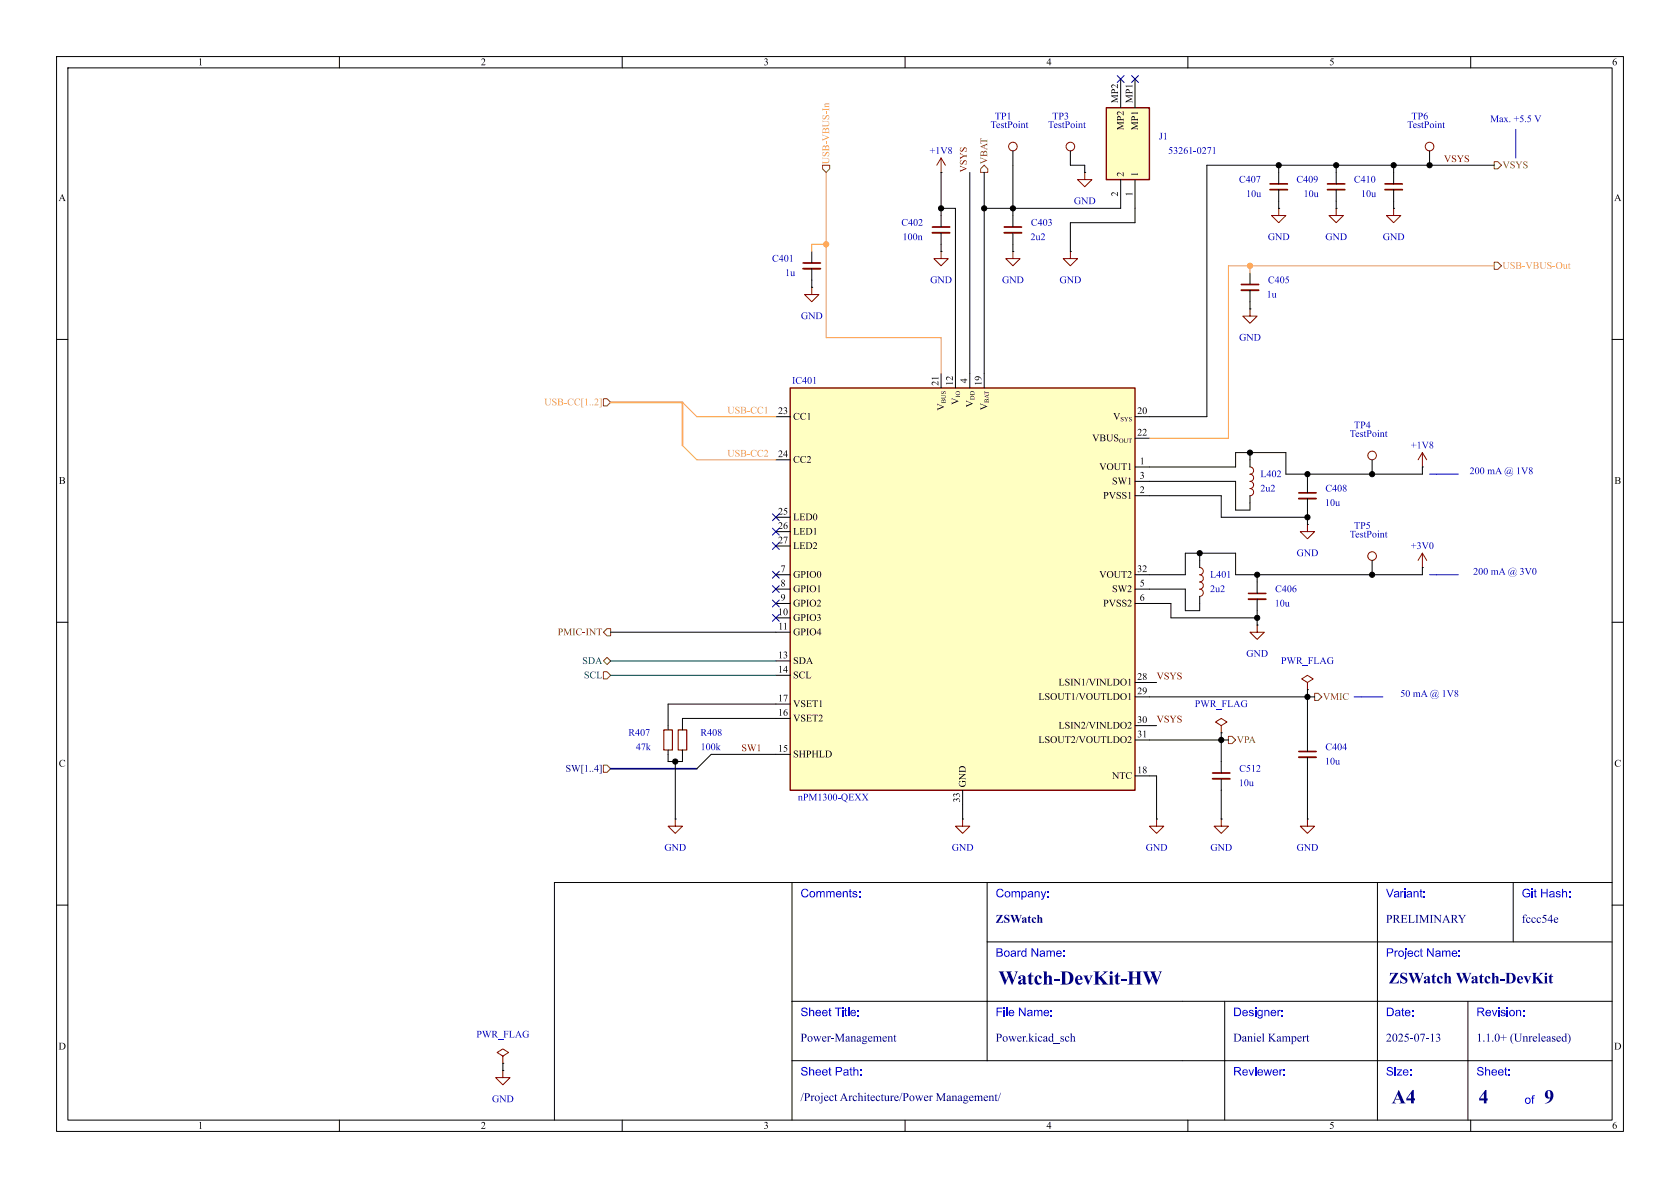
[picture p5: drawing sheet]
<svg xmlns="http://www.w3.org/2000/svg" width="297mm" height="210mm" viewBox="0 0 297 210" stroke-linecap="round" stroke-linejoin="round" font-family="sans-serif">
<g fill="none" stroke="#000" stroke-width=".18">
<path d="M10 10h277v190h-277zM12 12h273v186h-273zM60 10v2M110 10v2M160 10v2M210 10v2M260 10v2M166.4 38.1v2M236.2 36.8h.1M246.4 36.8h.1M246.4 30.5v2M246.4 33.5v2.1"/>
<path d="M252.7 26.7v2.5M166.4 41.1v2.1M10 60h2M285 60h2M10 110h2M251.5 100.3h.1M285 110h2M120.6 128.3v.7M120.6 132.6v.8M140 156v42M174.5 156v31.5M243.5 156v42"/>
<path d="M267.5 156v10.5M285 156h-187v42M10 160h2M140 177h145M174.5 166.5h110.5M216.5 177v21M259.5 177v21M285 160h2M60 198v2M110 198v2M140 187.5h145M160 198v2"/>
<path d="M210 198v2M260 198v2"/>
</g>
<path d="M244.9 32.5h3M164.8 40.1h3.1" fill="none" stroke="#840000" stroke-width=".3"/>
<path d="M244.9 33.5h3M164.8 41.1h3.1" fill="none" stroke="#840000" stroke-width=".33"/>
<g fill="none" stroke="#840000" stroke-width=".18">
<path d="M236.2 36.8v1.3h1.3l-1.3 1.3-1.3-1.3h1.3M246.4 36.8v1.3h1.2l-1.2 1.3-1.3-1.3h1.3M251.5 97.8l-.8 1.3M251.5 97.8l.7 1.3M251.5 97.8v2.5"/>
<circle cx="252.7" cy="25.9" r=".76"/>
</g>
<path d="M119.9 129h1.5v3.6h-1.5z" fill="none" stroke="#840000" stroke-width=".2"/>
<path d="M195.6 19.1h7.6v12.7h-7.6z" fill="#ffffc2"/>
<path d="M195.6 19.1h7.6v12.7h-7.6z" fill="none" stroke="#840000" stroke-width=".25"/>
<g fill="none" stroke="#000" stroke-width=".18">
<path d="M198.1 14v5.1M200.7 14v5.1M166.4 30.5h.1M179.1 26.7v2.5M179.1 38.1v2M189.2 26.7v2.5M191.8 30.5h.1M198.1 31.8v5M200.7 31.8v5M226.1 36.8h.1M236.2 30.5v2M236.2 33.5v2.1"/>
<path d="M143.5 50.8h.1M143.5 44.5v2M143.5 47.5v2M166.4 44.5h.1M179.1 44.5h.1M179.1 41.1v2.1M189.2 44.5h.1M221 81.3v1.3M221 87.6v1.3M231.1 92.7h.1M231.1 85.1v2M231.1 88.1v2.1"/>
<path d="M242.6 81.3v2.5M242.6 99.1v2.5M251.5 82.6h.1M222.2 110.5h.1M222.2 102.9v2M222.2 105.9v2.1M118.1 128.3v.7M118.1 132.6v.8M215.9 129.5h.1M215.9 134.6v2.1M215.9 137.7v2M231.1 121.9h.1"/>
<path d="M231.1 130.8v2M231.1 133.9v2M215.9 144.8h.1M231.1 144.8h.1"/>
</g>
<g fill="none" stroke="#840000" stroke-width=".18">
<path d="M166.4 27.9l-.8 1.3M166.4 27.9l.7 1.3M166.4 27.9v2.6M191.8 30.5v1.3h1.2l-1.2 1.2-1.3-1.2h1.3M226.1 36.8v1.3h1.2l-1.2 1.3-1.3-1.3h1.3M143.5 50.8v1.3h1.3l-1.3 1.2-1.3-1.2h1.3M166.4 44.5v1.2h1.2l-1.2 1.3-1.3-1.3h1.3M179.1 44.5v1.2h1.2l-1.2 1.3-1.3-1.3h1.3M189.2 44.5v1.2h1.3l-1.3 1.3-1.2-1.3h1.2M221 82.6a.64 .64 0 0 1 .6 .6 .64 .64 0 0 1-.6 .6 .64 .64 0 0 1 .6 .7 .64 .64 0 0 1-.6 .6 .64 .64 0 0 1 .6 .6 .64 .64 0 0 1-.6 .7 .64 .64 0 0 1 .6 .6 .64 .64 0 0 1-.6 .6M231.1 92.7v1.3h1.3l-1.3 1.3-1.2-1.3h1.2M251.5 80l-.8 1.3"/>
<path d="M251.5 80l.7 1.3M251.5 80v2.6M222.2 110.5v1.3h1.3l-1.3 1.2-1.2-1.2h1.2M215.9 128.3l1-.7-1-.6-1 .6 1 .7v1.2M231.1 120.7l1.1-.7-1.1-.6-1 .6 1 .7v1.2M215.9 144.8v1.3h1.3l-1.3 1.2-1.3-1.2h1.3M231.1 144.8v1.3h1.3l-1.3 1.2-1.2-1.2h1.2"/>
<circle cx="179.1" cy="25.9" r=".76"/>
<circle cx="189.2" cy="25.9" r=".76"/>
<circle cx="242.6" cy="98.3" r=".76"/>
<circle cx="242.6" cy="80.5" r=".76"/>
</g>
<path d="M234.7 32.5h3M142 46.5h3M177.5 40.1h3.1M229.6 87.1h3.1M220.7 104.9h3.1M214.4 136.7h3M229.6 132.8h3.1" fill="none" stroke="#840000" stroke-width=".3"/>
<path d="M234.7 33.5h3M142 47.5h3M177.5 41.1h3.1M229.6 88.1h3.1M220.7 105.9h3.1M214.4 137.7h3M229.6 133.9h3.1" fill="none" stroke="#840000" stroke-width=".33"/>
<path d="M117.3 129h1.6v3.6h-1.6z" fill="none" stroke="#840000" stroke-width=".2"/>
<path d="M139.7 68.6h61v71.1h-61z" fill="#ffffc2"/>
<path d="M139.7 68.6h61v71.1h-61z" fill="none" stroke="#840000" stroke-width=".25"/>
<g fill="none" stroke="#000" stroke-width=".18">
<path d="M166.4 36.8h2.5v29.2M166.4 30.5v7.6M171.4 30.5v35.5M174 30.5v35.5M174 36.8h24.1M179.1 29.2v8.9M189.2 29.2h2.6v1.3M200.7 36.8v2.6h-11.5v5.1M226.1 29.2v3.3M226.1 33.5v3.3M236.2 29.2v1.3M236.2 35.6v1.2"/>
<path d="M246.4 29.2v1.3M246.4 35.6v1.2M264.2 29.2h-50.8v44.5h-10.2M143.5 49.5v1.3M166.4 43.2v1.3M179.1 43.2v1.3M221 54.6h.1M221 48.3v2M221 51.3v3.3M200.7 82.6h17.7v-2.6h8.9v3.8h24.2v-1.2M200.7 85.1h17.7v5.1h2.6v-1.3M200.7 87.6h15.2v3.8h15.2"/>
<path d="M212.1 97.8v2.5M221 80v1.3M231.1 83.8v1.3M231.1 90.2v2.5M107.9 111.8h29.3M137.2 101.6h2.5M137.2 104.1h2.5M137.2 106.7h2.5M200.7 104.1h8.8v3.9h2.6v-2.6M200.7 106.7h6.3v2.5h15.2M222.2 101.6v1.3M222.2 108v2.5"/>
<path d="M251.5 100.3v1.3h-33.1v-3.8h-8.9v3.8h-6.3M118.1 133.4v1.2h2.5v-1.2M119.4 134.6v10.2M137.2 124.5h-19.1v3.8M137.2 127h-16.6v1.3M137.2 133.4h-11.5l-2.5 2.5M203.2 123.2h29.2M203.2 130.8h14M203.2 128.3h1.3M203.2 120.7h1.3M203.2 137.2h1.3v7.6M215.9 129.5v5.1"/>
<path d="M215.9 139.7v5.1M231.1 121.9v8.9M231.1 135.9v8.9M119.4 144.8h.1M170.2 144.8h.1M170.2 142.2v2.6M204.5 144.8h.1M88.9 188h.1M88.9 189.2h.1M88.9 188v1.2"/>
</g>
<g fill="#000">
<path d="M165.7 71.3l1.2 .6-1.2 .7v-.5l.2 .1 .7-.3-.7-.3-.2 .1zM166.4 69.2h.3l-.2 .2v.2l.2-.1a.28 .28 0 0 1 .3-.4 .28 .28 0 0 1 .2 .5h-.3a.18 .18 0 0 0 .3-.2 .18 .18 0 0 0-.3-.1l-.1 .1a.24 .24 0 0 1-.3 .2 .24 .24 0 0 1-.1-.4zM166.4 69.7l.5 .1a.3 .3 0 0 1 .3 .3 .3 .3 0 0 1-.3 .3l-.5 .1v-.3l.2 .1 .5-.1a.23 .23 0 0 0 0-.2 .23 .23 0 0 0-.2-.1l-.5 .1zM166.5 70.7l.3 .1 .1-.2a.23 .23 0 0 1 .2 .1 .23 .23 0 0 1 .1 .2v.4l-.2-.1h-.5l-.1 .1v-.3l.1 .1 .6-.1-.1-.3-.2 .3-.2-.2-.2 .2zM168.3 70.3l1.2 .6-1.2 .7v-.5l.1 .1 .8-.3-.8-.3-.1 .1zM169.1 69.2a.39 .39 0 0 1 .6 .1 .39 .39 0 0 1-.3 .6 .39 .39 0 0 1-.4-.4 .34 .34 0 0 0 .4 .3 .34 .34 0 0 0 .2-.5h-.4l-.2 .2zM169 69.9l.1 .1h.5l.1-.1v.4l-.1-.1h-.6v.1zM173.3 71.3l1.2 .6-1.2 .6v-.5l.2 .1 .8-.3-.8-.3-.2 .1zM174 69.1h.2l-.1 .3h.6l.1-.1v.3l-.1-.1h-.6l.1 .2h-.2zM174.1 70.6l.3 .1 .1-.1a.23 .23 0 0 1 .3 0 .23 .23 0 0 1 0 .3v.3l-.1-.1h-.6l-.1 .1v-.3l.1 .1 .7-.1-.2-.2-.2 .2-.2-.2-.2 .2zM174 70.1l.8-.4v.3h-.3v.2h.3v.3l-.7-.4 .4 .1v-.2zM196.8 73h.5l-.1 .2 .3 .7 .3-.7-.1-.2h.3l-.5 1.2z"/>
<path d="M198.2 73.8l.4-.1v.3l-.2-.3-.2 .1 .1 .2a.28 .28 0 0 1 .3 .3 .28 .28 0 0 1-.4 .2v-.3a.18 .18 0 0 0 .1 .3 .18 .18 0 0 0 .2-.3l-.3-.2zM198.7 73.7h.3l-.1 .1 .2 .3 .2-.3-.1-.1h.3l-.3 .5 .1 .3h-.4l.2-.3zM199.7 73.8l.3-.1v.3l-.2-.3-.1 .1 .1 .2a.28 .28 0 0 1 .3 .3 .28 .28 0 0 1-.5 .2v-.3a.18 .18 0 0 0 .2 .3 .18 .18 0 0 0 .1-.3l-.3-.2z"/>
</g>
<path d="M221 54.6v1.3h1.2l-1.2 1.3-1.3-1.3h1.3M212.1 100.3a.64 .64 0 0 1 .6 .7 .64 .64 0 0 1-.6 .6 .64 .64 0 0 1 .6 .6 .64 .64 0 0 1-.6 .7 .64 .64 0 0 1 .6 .6 .64 .64 0 0 1-.6 .6M212.1 104.1a.64 .64 0 0 1 .6 .7 .64 .64 0 0 1-.6 .6M119.4 144.8v1.3h1.2l-1.2 1.2-1.3-1.2h1.3M170.2 144.8v1.3h1.2l-1.2 1.2-1.3-1.2h1.3M204.5 144.8v1.3h1.2l-1.2 1.2-1.3-1.2h1.3M88.9 186.7l1-.6-1-.7-1 .7 1 .6v1.3M88.9 189.2v1.3h1.3l-1.3 1.3-1.3-1.3h1.3" fill="none" stroke="#840000" stroke-width=".18"/>
<path d="M224.5 32.5h3.1M219.5 50.3h3" fill="none" stroke="#840000" stroke-width=".3"/>
<path d="M224.5 33.5h3.1M219.5 51.3h3" fill="none" stroke="#840000" stroke-width=".33"/>
<path d="M145.4 29.2h1.3v.6l-.7 .7-.6-.7zM174 29.2l.6 .6v.7h-1.2v-.7zM264.2 28.6h.6l.6 .6-.6 .6h-.6zM264.2 46.4h.6l.6 .6-.6 .6h-.6zM106.7 70.5h.6l.6 .6-.6 .7h-.6zM106.7 118.7h.6l.6 .7-.6 .6h-.6zM106.7 116.8l.6-.6 .6 .6-.6 .7zM107.3 111.1h.6v1.3h-.6l-.6-.6zM106.7 135.3h.6l.6 .6-.6 .6h-.6zM217.2 130.2h.6l.6 .6-.6 .6h-.6zM232.4 122.6h.6l.7 .6-.7 .6h-.6z" fill="none" stroke="#725600" stroke-width=".18"/>
<path d="M268 22.9v5M252.7 83.8h5.1M252.7 101.6h5.1M239.4 123.2h5.1" fill="none" stroke="#0000c2" stroke-width=".18"/>
<path d="M107.9 71.1h12.7v7.6" fill="none" stroke="#ffa049" stroke-width=".3"/>
<path d="M107.9 135.9h15.3" fill="none" stroke="#000084" stroke-width=".3"/>
<path d="M146 30.5v29.2h20.4v6.3M146 43.2h-2.5v1.3M221 47v1.3M264.2 47h-47v30.5h-14M120.6 71.1l2.6 2.6h14M120.6 78.7l2.6 2.6h14" fill="none" stroke="#ffa049" stroke-width=".18"/>
<path d="M107.9 116.8h29.3M107.9 119.4h29.3" fill="none" stroke="#004848" stroke-width=".18"/>
<g fill="none" stroke="#000084" stroke-width=".18">
<path d="M197.5 13.4l1.2 1.2M198.7 13.4l-1.2 1.2M200.1 13.4l1.2 1.2M201.3 13.4l-1.2 1.2M136.6 95.9l1.2 1.2M136.6 93.4l1.2 1.2M136.6 90.8l1.2 1.2M137.8 95.9l-1.2 1.2M137.8 93.4l-1.2 1.2M137.8 90.8l-1.2 1.2M136.6 108.6l1.2 1.2M136.6 101l1.2 1.2"/>
<path d="M136.6 103.5l1.2 1.2M136.6 106.1l1.2 1.2M137.8 108.6l-1.2 1.2M137.8 101l-1.2 1.2M137.8 103.5l-1.2 1.2M137.8 106.1l-1.2 1.2"/>
</g>
<g fill="#000" stroke="#000" stroke-width=".18">
<circle cx="166.4" cy="36.8" r=".46"/>
<circle cx="174" cy="36.8" r=".46"/>
<circle cx="179.1" cy="36.8" r=".46"/>
<circle cx="226.1" cy="29.2" r=".46"/>
<circle cx="236.2" cy="29.2" r=".46"/>
<circle cx="246.4" cy="29.2" r=".46"/>
<circle cx="252.7" cy="29.2" r=".46"/>
<circle cx="212.1" cy="97.8" r=".46"/>
<circle cx="221" cy="80" r=".46"/>
<circle cx="231.1" cy="83.8" r=".46"/>
<circle cx="231.1" cy="91.4" r=".46"/>
<circle cx="242.6" cy="83.8" r=".46"/>
<circle cx="222.2" cy="109.2" r=".46"/>
<circle cx="222.2" cy="101.6" r=".46"/>
<circle cx="242.6" cy="101.6" r=".46"/>
<circle cx="119.4" cy="134.6" r=".46"/>
<circle cx="215.9" cy="130.8" r=".46"/>
<circle cx="231.1" cy="123.2" r=".46"/>
</g>
<g fill="#ffa049" stroke="#ffa049" stroke-width=".18">
<circle cx="146" cy="43.2" r=".46"/>
<circle cx="221" cy="47" r=".46"/>
</g>
<g font-size="3.5" fill="#00007f">
<text x="176.5" y="174.9">Watch-DevKit-HW</text>
<text x="246" y="195.9">A4</text>
<text x="261.4" y="196">4</text>
<text x="273" y="196">9</text>
</g>
<text font-size="2.8" fill="#00007f" x="245.5" y="174.6">ZSWatchWatch-DevKit</text>
<g font-size="2.1" fill="#00f">
<text x="141.5" y="159.2">Comments:</text>
<text x="176" y="159.2">Company:</text>
<text x="245" y="159.2">Variant:</text>
<text x="269" y="159.2">Git Hash:</text>
<text x="176" y="169.7">Board Name:</text>
<text x="245" y="169.7">Project Name:</text>
<text x="141.5" y="180.2">Sheet Title:</text>
<text x="176" y="180.2">File Name:</text>
<text x="218" y="180.2">Designer:</text>
<text x="245" y="180.2">Date:</text>
<text x="261" y="180.2">Revision:</text>
<text x="141.5" y="190.7">Sheet Path:</text>
<text x="218" y="190.7">Reviewer:</text>
<text x="245" y="190.7">Size:</text>
<text x="261" y="190.7">Sheet:</text>
<text x="269.5" y="195.7">of</text>
</g>
<g font-size="2.1" fill="#00007f">
<text x="176" y="163.7">ZSWatch</text>
<text x="245" y="163.7">PRELIMINARY</text>
<text x="269" y="163.7">fccc54e</text>
<text x="141.5" y="184.7">Power-Management</text>
<text x="176" y="184.7">Power.kicad_sch</text>
<text x="218" y="184.7">DanielKampert</text>
<text x="245" y="184.7">2025-07-13</text>
<text x="261" y="184.7">1.1.0+(Unreleased)</text>
<text x="141.5" y="195.2">/ProjectArchitecture/PowerManagement/</text>
</g>
<g font-size="1.8">
<text x="35" y="12">1</text>
<text x="85" y="12">2</text>
<text x="135" y="12">3</text>
<text x="185" y="12">4</text>
<text x="235" y="12">5</text>
<text x="285" y="12">6</text>
<text x="197.9" y="18.2" transform="rotate(-90 197.9 18.2)">MP2</text>
<text x="199.1" y="23" transform="rotate(-90 199.1 23)">MP2</text>
<text x="200.4" y="18.2" transform="rotate(-90 200.4 18.2)">MP1</text>
<text x="201.6" y="23" transform="rotate(-90 201.6 23)">MP1</text>
<text x="197.9" y="34.7" transform="rotate(-90 197.9 34.7)">2</text>
<text x="199.1" y="31.2" transform="rotate(-90 199.1 31.2)">2</text>
<text x="200.4" y="34.7" transform="rotate(-90 200.4 34.7)">1</text>
<text x="201.6" y="31.2" transform="rotate(-90 201.6 31.2)">1</text>
<text x="10.3" y="36">A</text>
<text x="285.3" y="36">A</text>
<text x="166.1" y="68.2" transform="rotate(-90 166.1 68.2)">21</text>
<text x="168.7" y="68.2" transform="rotate(-90 168.7 68.2)">12</text>
<text x="171.2" y="67.8" transform="rotate(-90 171.2 67.8)">4</text>
<text x="173.7" y="68.2" transform="rotate(-90 173.7 68.2)">19</text>
<text x="137.5" y="73.4">23</text>
<text x="140.2" y="74.6">CC1</text>
<text x="172.4" y="72" transform="rotate(-90 172.4 72)">V_{DD}</text>
<text x="201" y="73.4">20</text>
<text x="201" y="77.2">22</text>
<text x="137.5" y="81">24</text>
<text x="140.2" y="82.3">CC2</text>
<text x="193.1" y="78.5">VBUS_{OUT}</text>
<text x="194.3" y="83.5">VOUT1</text>
<text x="201.5" y="82.3">1</text>
<text x="10.4" y="86">B</text>
<text x="195" y="88.6">PVSS1</text>
<text x="196.6" y="86.1">SW1</text>
<text x="201.5" y="84.8">3</text>
<text x="201.5" y="87.4">2</text>
<text x="285.4" y="86">B</text>
<text x="137.5" y="91.2">25</text>
<text x="137.5" y="93.7">26</text>
<text x="140.2" y="92.4">LED0</text>
<text x="140.2" y="95">LED1</text>
<text x="137.5" y="96.3">27</text>
<text x="138" y="101.3">7</text>
<text x="140.2" y="97.5">LED2</text>
<text x="201" y="101.3">32</text>
<text x="138" y="103.9">8</text>
<text x="138" y="106.4">9</text>
<text x="140.2" y="102.6">GPIO0</text>
<text x="140.2" y="105.1">GPIO1</text>
<text x="140.2" y="107.7">GPIO2</text>
<text x="194.3" y="102.6">VOUT2</text>
<text x="195" y="107.7">PVSS2</text>
<text x="196.6" y="105.1">SW2</text>
<text x="201.5" y="103.9">5</text>
<text x="201.5" y="106.4">6</text>
<text x="137.5" y="109">10</text>
<text x="137.6" y="111.5">11</text>
<text x="140.2" y="110.2">GPIO3</text>
<text x="140.2" y="112.7">GPIO4</text>
<text x="137.5" y="116.6">13</text>
<text x="137.5" y="119.1">14</text>
<text x="140.2" y="117.8">SDA</text>
<text x="137.5" y="124.2">17</text>
<text x="140.2" y="120.4">SCL</text>
<text x="140.2" y="125.4">VSET1</text>
<text x="183.6" y="124.2">LSOUT1/VOUTLDO1</text>
<text x="187.1" y="121.6">LSIN1/VINLDO1</text>
<text x="201" y="120.4">28</text>
<text x="201" y="122.9">29</text>
<text x="137.5" y="126.7">16</text>
<text x="140.2" y="128">VSET2</text>
<text x="183.6" y="131.8">LSOUT2/VOUTLDO2</text>
<text x="187.1" y="129.3">LSIN2/VINLDO2</text>
<text x="201" y="128">30</text>
<text x="201" y="130.6">31</text>
<text x="10.4" y="136">C</text>
<text x="137.5" y="133.1">15</text>
<text x="140.2" y="134.3">SHPHLD</text>
<text x="201" y="136.9">18</text>
<text x="285.4" y="136">C</text>
<text x="169.9" y="141.9" transform="rotate(-90 169.9 141.9)">33</text>
<text x="171.2" y="139.2" transform="rotate(-90 171.2 139.2)">GND</text>
<text x="196.6" y="138.1">NTC</text>
<text x="10.3" y="186">D</text>
<text x="285.3" y="186">D</text>
<text x="35" y="200">1</text>
<text x="85" y="200">2</text>
<text x="135" y="200">3</text>
<text x="185" y="200">4</text>
<text x="235" y="200">5</text>
<text x="285" y="200">6</text>
</g>
<g font-size="1.8" fill="#0000c2">
<text x="175.1" y="23.1">TestPoint</text>
<text x="175.9" y="21.6">TP1</text>
<text x="185.3" y="23.1">TestPoint</text>
<text x="186" y="21.6">TP3</text>
<text x="248.8" y="23.1">TestPoint</text>
<text x="249.5" y="21.6">TP6</text>
<text x="263.4" y="22">Max. +5.5V</text>
<text x="164.3" y="27.7">+1V8</text>
<text x="204.9" y="25.1">J1</text>
<text x="206.5" y="27.7">53261-0271</text>
<text x="219" y="32.7">C407</text>
<text x="220.3" y="35.3">10u</text>
<text x="229.2" y="32.7">C409</text>
<text x="230.5" y="35.3">10u</text>
<text x="239.4" y="32.7">C410</text>
<text x="240.6" y="35.3">10u</text>
<text x="159.3" y="40.4">C402</text>
<text x="182.2" y="40.4">C403</text>
<text x="189.8" y="36.5">GND</text>
<text x="136.5" y="46.7">C401</text>
<text x="159.6" y="42.9">100n</text>
<text x="182.2" y="42.9">2u2</text>
<text x="224.1" y="42.9">GND</text>
<text x="234.3" y="42.9">GND</text>
<text x="244.5" y="42.9">GND</text>
<text x="138.8" y="49.3">1u</text>
<text x="164.4" y="50.5">GND</text>
<text x="177.1" y="50.5">GND</text>
<text x="187.3" y="50.5">GND</text>
<text x="223.9" y="53.1">1u</text>
<text x="224.2" y="50.5">C405</text>
<text x="141.6" y="56.9">GND</text>
<text x="219.1" y="60.7">GND</text>
<text x="140" y="68.3">IC401</text>
<text x="238.6" y="77.7">TestPoint</text>
<text x="239.4" y="76.2">TP4</text>
<text x="249.4" y="79.7">+1V8</text>
<text x="222.8" y="87.3">2u2</text>
<text x="222.8" y="84.8">L402</text>
<text x="234.2" y="89.9">10u</text>
<text x="234.3" y="87.4">C408</text>
<text x="259.8" y="84.3">200mA @1V8</text>
<text x="238.6" y="95.5">TestPoint</text>
<text x="239.4" y="94">TP5</text>
<text x="229.2" y="98.8">GND</text>
<text x="249.4" y="97.5">+3V0</text>
<text x="213.9" y="105.1">2u2</text>
<text x="213.9" y="102.6">L401</text>
<text x="225.4" y="107.7">10u</text>
<text x="225.4" y="105.1">C406</text>
<text x="260.4" y="102.1">200mA @3V0</text>
<text x="220.3" y="116.6">GND</text>
<text x="226.5" y="117.8">PWR_FLAG</text>
<text x="211.2" y="125.4">PWR_FLAG</text>
<text x="247.5" y="123.6">50mA @1V8</text>
<text x="111.1" y="130.5">R407</text>
<text x="123.8" y="130.5">R408</text>
<text x="112.4" y="133.1">47k</text>
<text x="123.9" y="133.1">100k</text>
<text x="219.1" y="136.9">C512</text>
<text x="234.2" y="135.6">10u</text>
<text x="234.3" y="133.1">C404</text>
<text x="141.1" y="142">nPM1300-QEXX</text>
<text x="219" y="139.4">10u</text>
<text x="117.5" y="150.8">GND</text>
<text x="168.3" y="150.8">GND</text>
<text x="202.5" y="150.8">GND</text>
<text x="214" y="150.8">GND</text>
<text x="229.2" y="150.8">GND</text>
<text x="84.2" y="183.9">PWR_FLAG</text>
<text x="87" y="195.3">GND</text>
</g>
<g font-size="1.8" fill="#ffa049">
<text x="147" y="29" transform="rotate(-90 147 29)">USB-VBUS-In</text>
<text x="265.6" y="48">USB-VBUS-Out</text>
<text x="96.2" y="72.1">USB-CC[1..2]</text>
<text x="128.6" y="73.3">USB-CC1</text>
<text x="128.6" y="80.9">USB-CC2</text>
</g>
<g font-size="1.8" fill="#725600">
<text x="175" y="29" transform="rotate(-90 175 29)">VBAT</text>
<text x="265.6" y="30.2">VSYS</text>
<text x="98.6" y="112.7">PMIC-INT</text>
<text x="233.9" y="124.2">VMIC</text>
<text x="218.6" y="131.8">VPA</text>
</g>
<g font-size="1.8" fill="#840000">
<text x="255.3" y="28.9">VSYS</text>
<text x="171.1" y="30.5" transform="rotate(-90 171.1 30.5)">VSYS</text>
<text x="204.5" y="120.3">VSYS</text>
<text x="204.5" y="127.9">VSYS</text>
<text x="131.1" y="133">SW1</text>
</g>
<g font-size="1.8" fill="#004848">
<text x="102.9" y="117.8">SDA</text>
<text x="103.2" y="120.4">SCL</text>
</g>
<text font-size="1.8" fill="#000084" x="100" y="136.9">SW[1..4]</text>
</svg>
